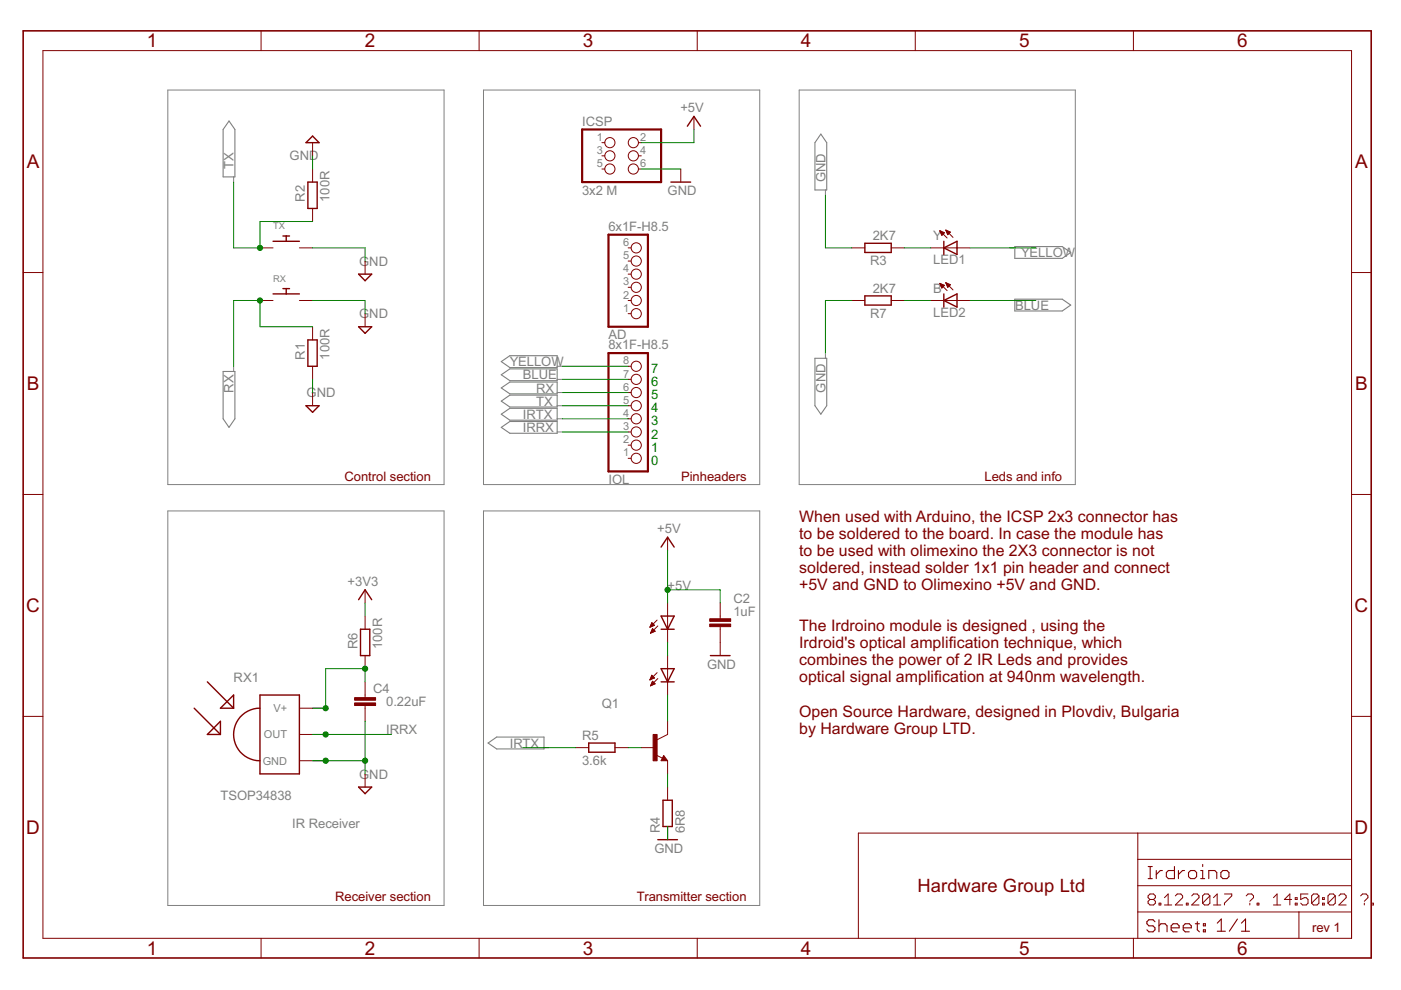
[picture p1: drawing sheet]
<svg xmlns="http://www.w3.org/2000/svg" width="297mm" height="210mm" viewBox="0 0 297 210" stroke-linecap="round" stroke-linejoin="round" font-family="sans-serif">
<g fill="none" stroke="#808080" stroke-width=".21">
<path d="M35.6 19.1h58.5v83.6h-58.5zM102.5 19.1h58.6v83.6h-58.6zM169.4 19.1h58.6v83.6h-58.6zM49.5 37.5v1.1M175 40.3v1.1M214.1 52.6h1.1M49.5 77.7v1.1M118.1 77.7h1.2M175 74.9v1.1M214.1 63.7h1.1M118.1 80.4h1.2M118.1 83.2h1.2"/>
<path d="M118.1 86h1.2M118.1 88.8h1.2M118.1 91.6h1.2M35.6 108.3h58.5v83.7h-58.5zM102.5 108.3h58.6v83.7h-58.6zM115.3 158.5h1.2"/>
</g>
<g fill="none" stroke="#808080" stroke-width=".23">
<path d="M48.6 25.7l1.2 1.8v10h-2.5v-10zM174 28.4l1.3 1.8v10.1h-2.5v-10.1zM215.2 52.3h10l1.8 1.2-1.8 1.3h-10zM47.3 78.8h2.5v10l-1.2 1.8-1.3-1.8zM106.3 79.5l1.8-1.3h10v2.5h-10zM106.3 76.7l1.8-1.3h10v2.5h-10zM172.8 76h2.5v10l-1.3 1.8-1.2-1.8zM215.2 63.4h10l1.8 1.3-1.8 1.2h-10zM106.3 82.3l1.8-1.3h10v2.5h-10zM106.3 85l1.8-1.2h10v2.5h-10zM106.3 87.8l1.8-1.2h10v2.5h-10zM106.3 90.6l1.8-1.2h10v2.5h-10z"/>
<path d="M103.5 157.5l1.8-1.2h10v2.5h-10z"/>
</g>
<path d="M123.4 27.5h16.8v11.1h-16.8zM129 49.8h8.4v19.5h-8.4zM129 74.9h8.4v25h-8.4z" fill="none" stroke="#800000" stroke-width=".47"/>
<g fill="none" stroke="#800000" stroke-width=".21">
<path d="M9.1 10.7h277.5v188.2h-277.5zM55.4 6.5v4.2M101.6 6.5v4.2M147.8 6.5v4.2M194.1 6.5v4.2M240.3 6.5v4.2M66.3 30.2v2.8M66.3 35.8v2.8M127.6 30.2h.6M127.6 33h.6M127.6 35.8h.6M135.4 30.2h.6"/>
<path d="M135.4 33h.6M135.4 35.8h.6M144.3 35.8v2.8M147.1 24.7v2.8M4.9 57.8h4.2M55.1 52.6h2.8M63.5 52.6h2.8M66.3 44.2v2.8M77.4 55.4v2.7M133.2 58.1h.6M133.2 55.4h.6M133.2 52.6h.6"/>
<path d="M180.6 52.6h2.8M189 52.6h2.7M197.3 52.6h8.4M199.3 48.9l1.5 1.6M199.3 48.9l.9 .4-.5 .6zM199.3 49h.1M199.3 49.1h.4M199.4 49.3h.6M199.5 49.4h.7M199.5 49.5h.6M199.6 49.7h.3M199.6 49.8h.2"/>
<path d="M200.5 48.8l1.6 1.5M200.5 48.8l1 .4-.6 .6zM200.5 59.9l1.6 1.6M200.5 59.9l1 .5-.6 .5M200.5 59.9l.4 1M200.5 60h.1M200.6 48.9h.1M200.6 49h.4M200.7 49.1h.6M200.7 49.3h.8M200.8 49.4h.5M200.9 49.5h.3"/>
<path d="M200.9 49.7h.1M286.6 57.8h4.1M55.1 63.7h2.8M63.5 63.7h2.8M66.3 69.3v2.8M66.3 77.7v2.7M77.4 66.5v2.8M133.2 77.7h.6M133.2 66.5h.6M133.2 63.7h.6M133.2 60.9h.6M180.6 63.7h2.8"/>
<path d="M189 63.7h2.7M197.3 63.7h8.4M199.3 60.1l1.5 1.5M199.3 60.1l.9 .4-.5 .6M199.3 60.1l.4 1M199.3 60.1h.1M199.3 60.2h.3M199.4 60.4h.5M199.5 60.5h.7M199.5 60.6h.6M199.6 60.8h.4M199.6 60.9h.2"/>
<path d="M199.7 61h.1M200.6 60.1h.3M200.7 60.2h.5M200.7 60.4h.8M200.8 60.5h.6M200.8 60.6h.4M200.9 60.8h.2M200.9 60.9h.1M66.3 83.2v2.8M133.2 97.2h.6M133.2 94.4h.6M133.2 91.6h.6"/>
<path d="M133.2 88.8h.6M133.2 86h.6M133.2 83.2h.6M133.2 80.4h.6M4.9 104.8h4.2M141.5 113.9v2.8M286.6 104.8h4.1M77.4 125.1v2.7M77.4 130.6v2.8M77.4 139v2.8M137.8 132.9h.2M137.9 132.8h.4"/>
<path d="M137.9 134.2h.1M137.9 132.6h.8M138 134.1h.3M138 132.5h.7M138 134h.6M138.1 132.4h.4M138.1 132.2h.3M138.1 133.8h.8M138.2 133.7h.6M138.2 132.1h.1M138.2 132l.6 .6-1 .4zM138.2 133.6h.4"/>
<path d="M138.3 133.4h.2M138.3 133.3l-.4 1M138.3 133.3l.6 .5M138.3 133.3h.1M138.9 133.8l-1 .5M139.3 131.5l-1.5 1.5M139.5 132.7l-1.6 1.6M141.5 127.8v8.4M141.5 139v8.4M152.7 127.8v3.4M152.7 132.9v6.1M4.9 151.9h4.2"/>
<path d="M63.5 155.7h5.5M63.5 150.2h5.5M77.4 144.6v3.3M77.4 149.6v3.3M122 158.5h2.8M130.4 158.5h2.8M136 158.5h2.8M137.8 144.1h.1M137.9 144h.2M137.9 143.9h.6M137.9 145.4h.1M138 143.7h.8"/>
<path d="M138 145.2h.3M138 143.6h.6M138.1 145.1h.6M138.1 143.5h.4M138.1 144.9h.8M138.1 143.3h.3M138.2 144.8h.5M138.2 143.2h.1M138.2 144.7h.4M138.3 144.5h.2M138.8 143.7l-.6-.5-.4 .9M138.8 143.7l-1 .4"/>
<path d="M138.9 145l-.6-.6-.4 1M138.9 145l-1 .4M139.3 142.6l-1.5 1.5M139.5 143.9l-1.6 1.5M141.5 152.9v2.8l-2.2 1.1M286.6 151.9h4.1M63.5 161.3h5.5M77.4 164.1v2.8M139.1 160.1l1.4 .7M140.7 160.2l.8 1.1h-1.3zM141.5 161.3v2.8M141.5 166.9v2.8"/>
<path d="M141.5 175.2v2.8M241.2 176.6v22.3M286.6 176.6h-104.6v22.3M55.4 198.9v4.2M101.6 198.9v4.2M147.8 198.9v4.2M194.1 198.9v4.2M240.3 198.9v4.2M241.2 193.4h45.4M241.2 187.8h45.4M241.2 182.2h45.4M243.8 190.7l-.4-.4v-.4l.4-.4h.8l.4 .4v.4l-.4 .4"/>
<path d="M243.8 190.7l-.4 .4v.4l.4 .4h.8l.4-.4v-.4l-.4-.4M243.8 190.7h.8M245.7 191.5h.4v.4h-.4zM246.9 191.9h1.5M246.9 190.3l.8-.8v2.4M249.2 189.9l.4-.4h.8l.3 .4v.4l-1.5 1.6h1.5M251.5 191.5h.4v.4h-.4zM252.7 189.9l.3-.4h.8l.4 .4v.4l-1.5 1.6h1.5M256.5 189.9l-.4-.4h-.7l-.4 .4v1.6M256.5 189.9v1.6l-.4 .4h-.7l-.4-.4M256.5 189.9l-1.5 1.6M257.3 191.9h1.5"/>
<path d="M257.3 190.3l.8-.8v2.4M259.6 189.5h1.6v.4l-1.6 1.6v.4M264.2 189.9l.4-.4h.8l.4 .4v.4l-.8 .8M265 191.5v.4M266.5 191.5h.4v.4h-.4zM270 191.9h1.5M270 190.3l.8-.8v2.4M273.9 190.7h-1.6l1.2-1.2v2.4M274.6 191.5h.4v.4h-.4zM274.6 190.3h.4v.4h-.4zM275.4 193.4v5.5M277.3 189.5h-1.5v1.2l.7-.4h.4l.4 .4v.8l-.4 .4h-.7l-.4-.4"/>
<path d="M279.6 189.9l-.3-.4h-.8l-.4 .4v1.6M279.6 189.9v1.6l-.3 .4h-.8l-.4-.4M279.6 189.9l-1.5 1.6M280.4 191.5h.4v.4h-.4zM280.4 190.3h.4v.4h-.4zM283.1 189.9l-.4-.4h-.8l-.3 .4v1.6M283.1 189.9v1.6l-.4 .4h-.8l-.3-.4M283.1 189.9l-1.5 1.6M283.9 189.9l.3-.4h.8l.4 .4v.4l-1.5 1.6h1.5M288.5 189.9l.4-.4h.7l.4 .4v.4l-.7 .8M289.3 191.5v.4M290.8 191.5h.4v.4h-.4z"/>
<circle cx="129.3" cy="30.2" r="1.08"/>
<circle cx="129.3" cy="35.8" r="1.08"/>
<circle cx="129.3" cy="33" r="1.08"/>
<circle cx="134.3" cy="30.2" r="1.08"/>
<circle cx="134.3" cy="35.8" r="1.08"/>
<circle cx="134.3" cy="33" r="1.08"/>
<circle cx="134.9" cy="55.4" r="1.08"/>
<circle cx="134.9" cy="58.1" r="1.08"/>
<circle cx="134.9" cy="52.6" r="1.08"/>
<circle cx="134.9" cy="77.7" r="1.08"/>
<circle cx="134.9" cy="60.9" r="1.08"/>
<circle cx="134.9" cy="63.7" r="1.08"/>
<circle cx="134.9" cy="66.5" r="1.08"/>
<circle cx="134.9" cy="86" r="1.08"/>
<circle cx="134.9" cy="94.4" r="1.08"/>
<circle cx="134.9" cy="91.6" r="1.08"/>
<circle cx="134.9" cy="80.4" r="1.08"/>
<circle cx="134.9" cy="83.2" r="1.08"/>
<circle cx="134.9" cy="97.2" r="1.08"/>
<circle cx="134.9" cy="88.8" r="1.08"/>
</g>
<g fill="none" stroke="#800000" stroke-width=".3">
<path d="M65.3 38.6h1.9v5.6h-1.9zM66.3 28.9l1.3 1.3h-2.7zM142.2 38.6h4.2M145.7 26.8l1.4-2.1 1.4 2.1M57.9 51.2h5.6M60 50h1.4M60.7 50v1.2M76 58.1h2.8l-1.4 1.4zM183.4 51.6h5.6v1.9h-5.6zM200.1 52.6l2.8-1.4v2.8zM200.1 51.2v2.8M57.9 62.3h5.6"/>
<path d="M60 61.2h1.4M60.7 61.2v1.1M65.3 72.1h1.9v5.6h-1.9zM76 69.3h2.8l-1.4 1.4zM183.4 62.7h5.6v2h-5.6zM200.1 62.3v2.8M200.1 63.7l2.8-1.4v2.8zM64.9 86h2.7l-1.3 1.4zM140.2 116l1.3-2.1 1.4 2.1M76 127.1l1.4-2 1.4 2M76.4 133.4h2v5.6h-2zM140.2 133.4h2.7"/>
<path d="M140.2 130.6h2.7l-1.4 2.8zM150.6 139h4.2M41.2 150.2l5.5 5.5M44 144.6l5.5 5.6M46.7 152.9v2.8h-2.7zM46.7 150.2l2.8-2.8v2.8zM55.1 150.2a5.6 5.6 0 0 0-5.6 5.5 5.6 5.6 0 0 0 5.6 5.6M55.1 147.4h8.4v16.7h-8.4zM124.8 157.5h5.6v2h-5.6zM140.2 141.8h2.7l-1.4 2.8zM140.2 144.6h2.7M76 166.9h2.8l-1.4 1.4z"/>
<path d="M139.5 178h4.1M140.6 169.7h1.9v5.5h-1.9zM140.7 160.7l.1 .3h-.4l.3-.5 .6 .7h-.9"/>
</g>
<g fill="#800000" stroke="#800000" stroke-width=".21">
<path d="M75.2 149h4.4v.6h-4.4z"/>
<path d="M75.2 147.9h4.4v.6h-4.4z"/>
<path d="M138.5 155.7h.8v5.6h-.8z"/>
<path d="M150.5 132.3h4.4v.6h-4.4z"/>
<path d="M150.5 131.2h4.4v.5h-4.4z"/>
</g>
<g fill="none" stroke="#800000" stroke-width=".23">
<path d="M243.4 186.3h.9M243.4 183.7h.9M243.9 183.7v2.6M244.9 195.4l-.4-.4h-.9l-.4 .4v.5l.4 .4h.9l.4 .4v.4l-.4 .5h-.9l-.4-.5M245.2 184.6v1.7M245.7 195v2.6M245.7 196.3l.4-.4h.9l.4 .4v1.3M246.4 184.6h-.4l-.8 .8M248.3 196.7h1.7v-.4l-.4-.4h-.9l-.4 .4v.8l.4 .5h.9M249 183.7v2.6h-1.3l-.4-.4v-.9l.4-.4h1.3M249.9 184.6v1.7M250.9 196.7h1.7v-.4l-.5-.4h-.8l-.4 .4v.8l.4 .5h.8"/>
<path d="M251.1 184.6h-.4l-.8 .8M252 185l.4-.4h.9l.4 .4v.9l-.4 .4h-.9l-.4-.4zM253.4 195.9h.9M253.9 195.4v1.7l.4 .5M254.6 186.3h.8M254.6 184.6h.4v1.7M255 183.3v.4M255.1 195.9h.5v.4h-.5zM255.1 197.1h.5v.5h-.5zM256.3 186.3v-1.7h1.3l.4 .4v1.3M258.1 195.7l.8-.8v2.5M258.1 197.4h1.7"/>
<path d="M258.8 185l.5-.4h.8l.5 .4v.9l-.5 .4h-.8l-.5-.4zM262.4 194.9l-1.8 2.5M263.2 197.4h1.7M263.2 195.7l.9-.8v2.5"/>
</g>
<path d="M4.9 6.5h285.8v196.6h-285.8z" fill="none" stroke="#800000" stroke-width=".34"/>
<g fill="none" stroke="#008000" stroke-width=".21">
<path d="M49.5 38.6v14h5.6v-5.6h11.2M66.3 33v2.8M136 35.8h8.3M147.1 27.5v2.7h-11.1M66.3 52.6h11.1v2.8M175 41.4v11.2h5.6M191.7 52.6h5.6M205.7 52.6h13.9M66.3 63.7h11.1v2.8M66.3 69.3h-11.2v-5.6h-5.6v14M119.3 77.7h13.9M180.6 63.7h-5.6v11.2"/>
<path d="M191.7 63.7h5.6M205.7 63.7h13.9M66.3 80.4v2.8M119.3 91.6h13.9M119.3 88.8h13.9M119.3 86h13.9M119.3 83.2h13.9M119.3 80.4h13.9M141.5 116.7v11.1M77.4 127.8v2.8M141.5 125.1h11.2v2.7M141.5 136.2v2.8"/>
<path d="M66.3 155.7h16.7M77.4 144.6v-2.8h-8.4v8.4h-2.7M77.4 152.9v11.2M110.9 158.5h11.1M133.2 158.5h2.8M141.5 147.4v5.5M66.3 161.3h11.1M141.5 164.1v2.8M141.5 175.2v2.8"/>
</g>
<g fill="#008000" stroke="#008000" stroke-width=".21">
<circle cx="141.5" cy="125.1" r=".55"/>
<circle cx="77.4" cy="161.3" r=".55"/>
<circle cx="69" cy="161.3" r=".55"/>
<circle cx="69" cy="155.7" r=".55"/>
<circle cx="77.4" cy="141.8" r=".55"/>
<circle cx="69" cy="150.2" r=".55"/>
<circle cx="55.1" cy="52.6" r=".55"/>
<circle cx="55.1" cy="63.7" r=".55"/>
</g>
<g font-size="4.5" fill="#800000">
<text x="31.1" y="10.1">1</text>
<text x="77.3" y="10.1">2</text>
<text x="123.6" y="10.1">3</text>
<text x="169.8" y="10.1">4</text>
<text x="216.1" y="10.1">5</text>
<text x="262.3" y="10.1">6</text>
<text x="5.7" y="35.7">A</text>
<text x="287.3" y="35.7">A</text>
<text x="5.7" y="82.7">B</text>
<text x="287.3" y="82.7">B</text>
<text x="5.5" y="129.8">C</text>
<text x="287.2" y="129.8">C</text>
<text x="5.5" y="176.8">D</text>
<text x="287.2" y="176.8">D</text>
<text x="31.1" y="202.5">1</text>
<text x="77.3" y="202.5">2</text>
<text x="123.6" y="202.5">3</text>
<text x="169.8" y="202.5">4</text>
<text x="216.1" y="202.5">5</text>
<text x="262.3" y="202.5">6</text>
</g>
<text font-size="4.4" fill="#800000" x="194.5" y="189.2">Hardware Group Ltd</text>
<g font-size="3.8" fill="#800000">
<text x="169.4" y="110.7">When used with Arduino, the ICSP 2x3 connector has</text>
<text x="169.4" y="114.3">to be soldered to the board. In case the module has</text>
<text x="169.4" y="117.9">to be used with olimexino the 2X3 connector is not</text>
<text x="169.4" y="121.5">soldered, instead solder 1x1 pin header and connect</text>
<text x="169.4" y="125.1">+5V and GND to Olimexino +5V and GND.</text>
<text x="169.4" y="133.8">The Irdroino module is designed , using the</text>
<text x="169.4" y="137.4">Irdroid's optical amplification technique, which</text>
<text x="169.4" y="141">combines the power of 2 IR Leds and provides</text>
<text x="169.4" y="144.6">optical signal amplification at 940nm wavelength.</text>
<text x="169.4" y="152.1">Open Source Hardware, designed in Plovdiv, Bulgaria</text>
<text x="169.4" y="155.7">by Hardware Group LTD.</text>
</g>
<g font-size="3.1" fill="#808080">
<text x="144.2" y="23.8">+5V</text>
<text x="123.4" y="26.8">ICSP</text>
<text x="49.5" y="35.8" transform="rotate(-90 49.5 35.8)">TX</text>
<text x="61.4" y="34">GND</text>
<text x="123.4" y="41.4">3x2 M</text>
<text x="141.6" y="41.4">GND</text>
<text x="175" y="38.6" transform="rotate(-90 175 38.6)">GND</text>
<text x="64.6" y="42.8" transform="rotate(-90 64.6 42.8)">R2</text>
<text x="69.9" y="42.8" transform="rotate(-90 69.9 42.8)">100R</text>
<text x="129" y="48.9">6x1F-H8.5</text>
<text x="185.1" y="50.9">2K7</text>
<text x="197.9" y="50.9">Y</text>
<text x="76.2" y="56.3">G</text>
<text x="78.3" y="56.3">ND</text>
<text x="184.5" y="56.2">R3</text>
<text x="197.9" y="56">LED1</text>
<text x="216.5" y="54.5">YELLOW</text>
<text x="185.1" y="62">2K7</text>
<text x="197.9" y="62">B</text>
<text x="215.2" y="65.7">BLUE</text>
<text x="76.2" y="67.5">G</text>
<text x="78.3" y="67.5">ND</text>
<text x="129" y="71.9">AD</text>
<text x="184.5" y="67.4">R7</text>
<text x="197.9" y="67.2">LED2</text>
<text x="64.6" y="76.3" transform="rotate(-90 64.6 76.3)">R1</text>
<text x="69.9" y="76.3" transform="rotate(-90 69.9 76.3)">100R</text>
<text x="108.1" y="77.7">YELLOW</text>
<text x="129" y="74">8x1F-H8.5</text>
<text x="49.5" y="83.2" transform="rotate(-90 49.5 83.2)">RX</text>
<text x="110.9" y="80.4">BLUE</text>
<text x="113.7" y="83.2">RX</text>
<text x="175" y="83.2" transform="rotate(-90 175 83.2)">GND</text>
<text x="65" y="84.2">G</text>
<text x="67.1" y="84.2">ND</text>
<text x="110.9" y="88.8">IRTX</text>
<text x="113.7" y="86">TX</text>
<text x="110.9" y="91.6">IRRX</text>
<text x="129" y="102.6">IOL</text>
<text x="139.4" y="113.1">+5V</text>
<text x="73.7" y="124.2">+3V3</text>
<text x="141.6" y="125.1">+5V</text>
<text x="155.5" y="130.6">1uF</text>
<text x="155.5" y="127.8">C2</text>
<text x="75.8" y="137.6" transform="rotate(-90 75.8 137.6)">R6</text>
<text x="81" y="137.6" transform="rotate(-90 81 137.6)">100R</text>
<text x="149.9" y="141.8">GND</text>
<text x="49.5" y="144.6">RX1</text>
<text x="79.1" y="146.9">C4</text>
<text x="81.9" y="149.7">0.22uF</text>
<text x="81.9" y="155.7">IRRX</text>
<text x="127.6" y="150.1">Q1</text>
<text x="108.1" y="158.5">IRTX</text>
<text x="123.4" y="156.9">R5</text>
<text x="76.2" y="165.1">G</text>
<text x="78.3" y="165.1">ND</text>
<text x="123.4" y="162.1">3.6k</text>
<text x="46.7" y="169.7">TSOP34838</text>
<text x="62" y="175.5">IR Receiver</text>
<text x="139.9" y="176.6" transform="rotate(-90 139.9 176.6)">R4</text>
<text x="145.2" y="176.6" transform="rotate(-90 145.2 176.6)">6R8</text>
<text x="138.8" y="180.8">GND</text>
</g>
<g font-size="3.1" fill="#008000">
<text x="138.1" y="81.8">6</text>
<text x="138.1" y="79">7</text>
<text x="138.1" y="87.4">4</text>
<text x="138.1" y="84.6">5</text>
<text x="138.1" y="95.8">1</text>
<text x="138.1" y="93">2</text>
<text x="138.1" y="90.2">3</text>
<text x="138.1" y="98.6">0</text>
</g>
<g font-size="3.1" fill="#800000">
<text x="73" y="101.9">Control section</text>
<text x="144.4" y="101.9">Pinheaders</text>
<text x="208.7" y="101.9">Leds and info</text>
<text x="71.1" y="191.1">Receiver section</text>
<text x="135" y="191.1">Transmitter section</text>
<text x="278.2" y="197.5">rev 1</text>
</g>
<g font-size="2.6" fill="#808080">
<text x="126.5" y="29.9">1</text>
<text x="135.8" y="29.9">2</text>
<text x="126.5" y="32.6">3</text>
<text x="126.5" y="35.4">5</text>
<text x="135.8" y="32.6">4</text>
<text x="135.8" y="35.4">6</text>
<text x="132.1" y="52.2">6</text>
<text x="132.1" y="57.7">4</text>
<text x="132.1" y="55">5</text>
<text x="132.1" y="63.3">2</text>
<text x="132.1" y="60.5">3</text>
<text x="132.1" y="66.1">1</text>
<text x="132.1" y="77.3">8</text>
<text x="132.1" y="82.8">6</text>
<text x="132.1" y="80">7</text>
<text x="132.1" y="88.4">4</text>
<text x="132.1" y="85.6">5</text>
<text x="132.1" y="94">2</text>
<text x="132.1" y="91.2">3</text>
<text x="132.1" y="96.8">1</text>
<text x="58" y="151">V+</text>
<text x="55.9" y="156.6">OUT</text>
<text x="55.7" y="162.1">GND</text>
</g>
<g font-size="2.2" fill="#808080">
<text x="57.9" y="48.7">TX</text>
<text x="57.9" y="59.8">RX</text>
</g>
</svg>
